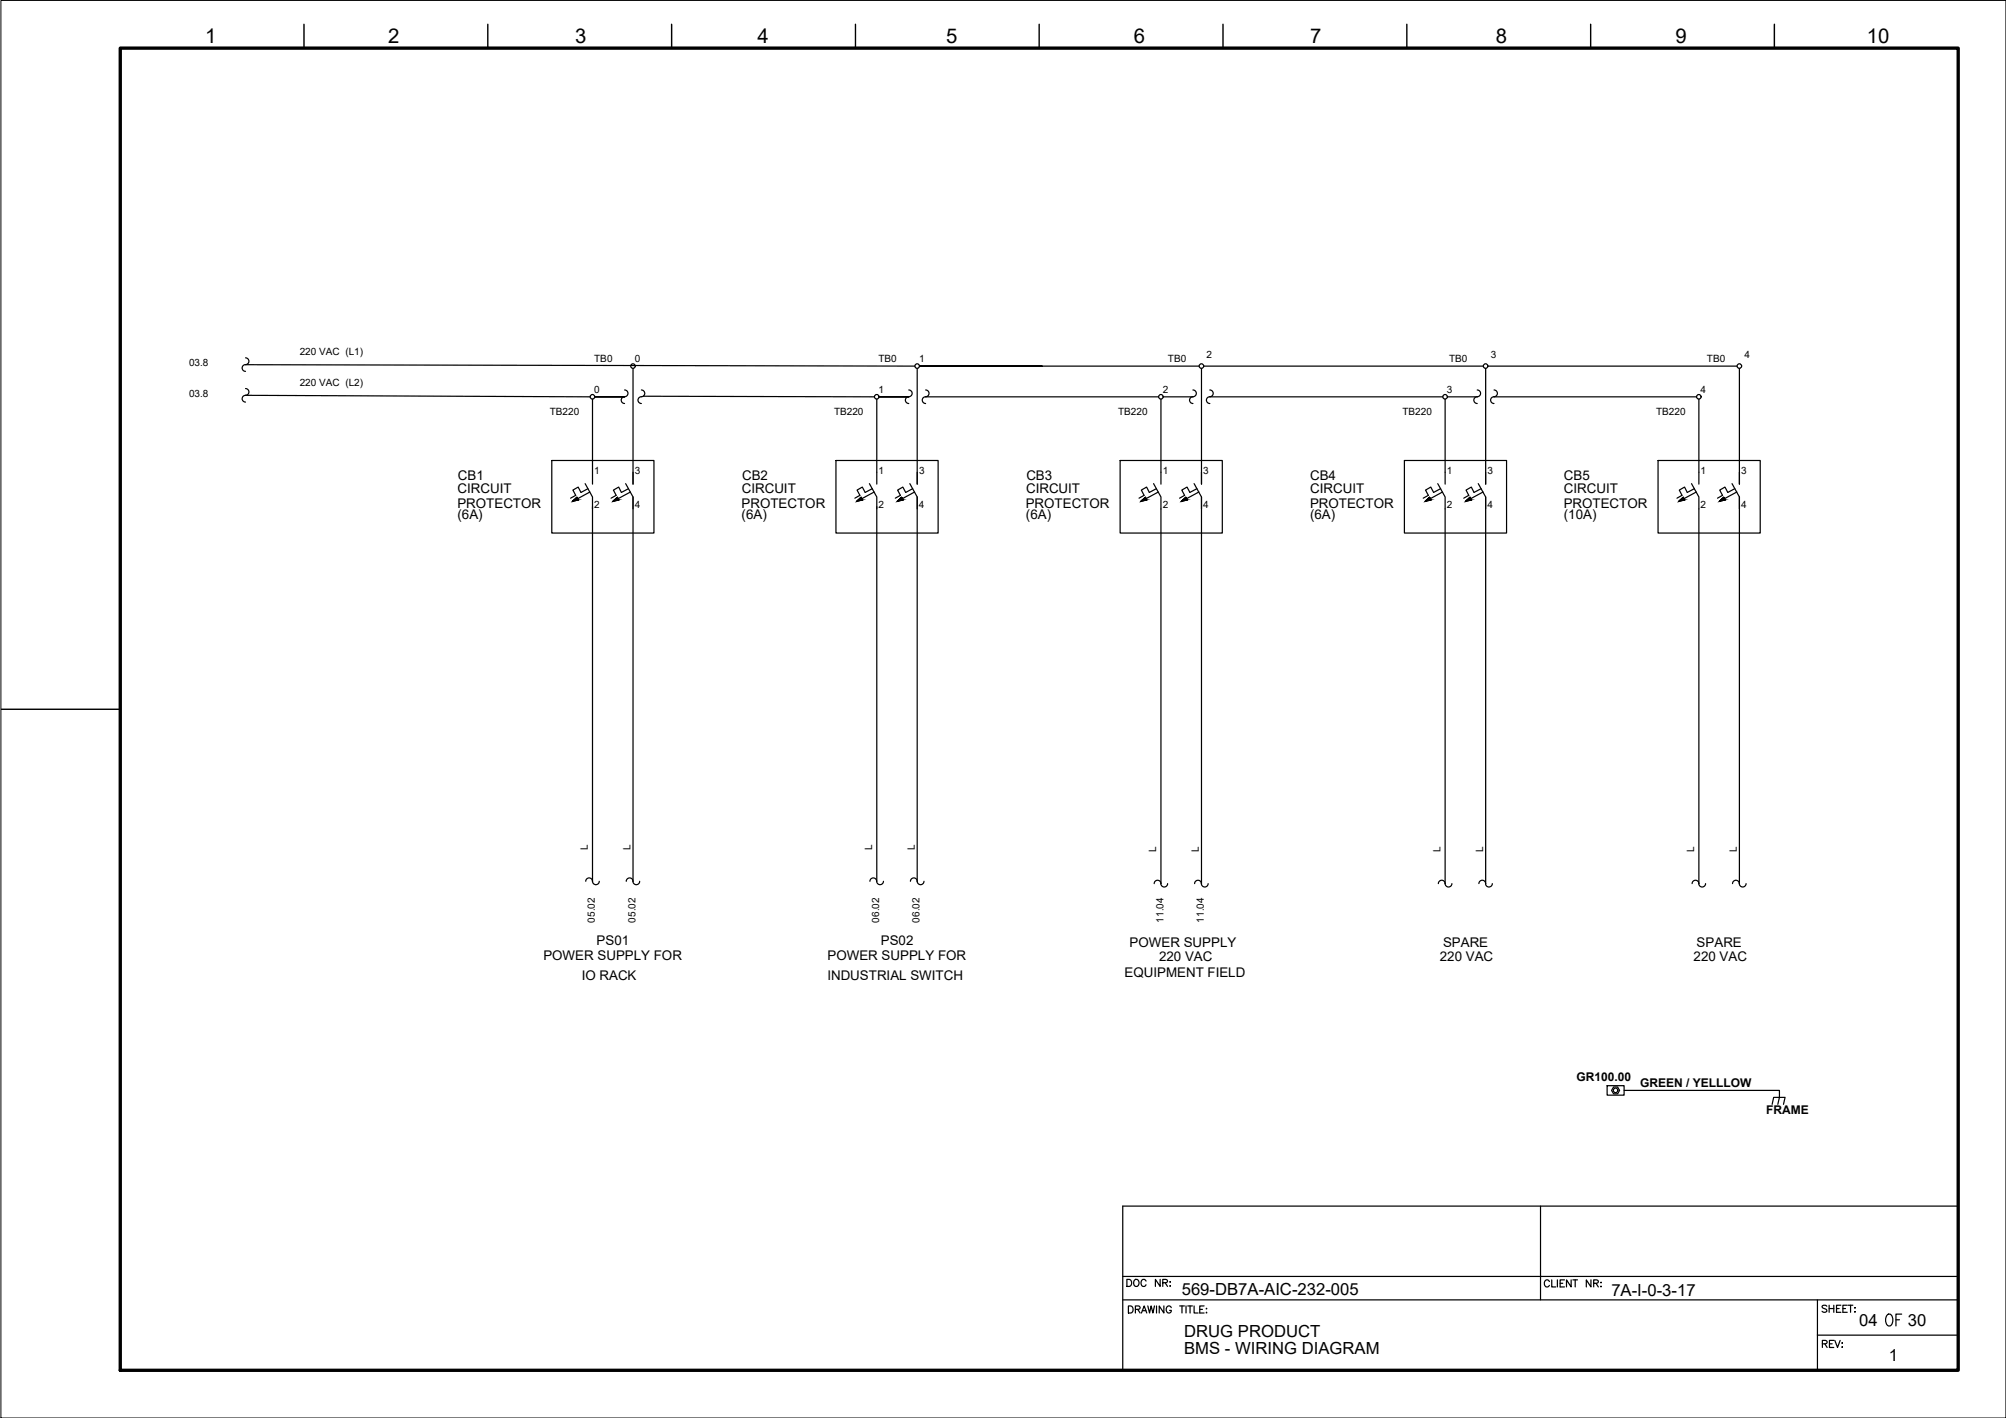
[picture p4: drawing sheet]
<svg xmlns="http://www.w3.org/2000/svg" width="420mm" height="297mm" viewBox="0 0 420 297" stroke-linecap="round" stroke-linejoin="round" font-family="sans-serif">
<!-- layer: G-TTLB-TTLB -->
<path d="M25.2 10.1h384.9v276.9h-384.9z" fill="none" stroke="#000" stroke-width=".7"/>
<!-- layer: G-TTLB-INDX -->
<path d="M63.7 5.1v5M102.2 5.1v5M140.7 5.1v5M179.2 5.1v5M217.7 5.1v5M256.2 5.1v5M294.7 5.1v5M333.2 5.1v5M371.6 5.1v5M.2 148.6h25" fill="none" stroke="#000" stroke-width=".3"/>
<!-- layer: LGSP IA4$0$LG_PLOT -->
<path d="M322.7 252.7v19.6M235.2 267.4h174.9M235.2 272.3h174.9M380.7 279.7h29.4M380.7 272.3v14.7M235.2 287h174.9" fill="none" stroke="#000" stroke-width=".25"/>
<!-- layer: LG_PLOT -->
<g fill="none" stroke="#000" stroke-width=".25">
<path d="M410.1 252.7h-174.9v34.3M236 268h.5a.78 .78 0 0 1 .5 .7 .78 .78 0 0 1-.5 .8h-.5zM236.3 273.6h.5a.8 .8 0 0 1 .5 .7 .8 .8 0 0 1-.5 .7h-.5zM237.6 268.2a.68 .68 0 0 1 .9 .1 .68 .68 0 0 1-.1 1 .68 .68 0 0 1-.9-.1 .68 .68 0 0 1 .1-1zM237.8 274.3l.9-.1 .1-.3-.4-.3h-.6v1.4M238.3 274.3l.5 .7M239.1 275l.5-1.4 .6 1.4M239.3 274.6h.7M240 268.4a.53 .53 0 0 0-.6-.4 .53 .53 0 0 0-.4 .6 .6 .6 0 0 0 .2 .8 .6 .6 0 0 0 .8-.1v-.2M240.4 273.6l.4 1.4 .3-1.4 .4 1.4 .3-1.4M242.2 273.6v1.4M243 268v1.5l-1-1.5v1.5"/>
<path d="M243.5 268.7l.9-.1 .1-.3-.3-.3h-.7v1.5M243.8 273.6v1.4l-1-1.4v1.4M244 268.7l.5 .8M245.1 268.5v.1zM245.1 269.3v.2zM245.3 273.9a.54 .54 0 0 0-.6-.3 .54 .54 0 0 0-.4 .5v.4a.53 .53 0 0 0 .5 .6 .53 .53 0 0 0 .5-.6h-.3M247.1 273.6h1M247.6 273.6v1.4M248.4 273.6v1.4M248.8 273.6h.9M249.3 273.6v1.4M250.1 273.6v1.4h.9"/>
<path d="M251.3 274.3h.6M252.2 273.6h-.9v1.4h.9M252.6 274.1h.2zM252.7 274.9v.1zM324.5 268.5a.54 .54 0 0 0-.6-.4 .54 .54 0 0 0-.4 .6v.3a.55 .55 0 0 0 .4 .6 .55 .55 0 0 0 .6-.4M325 268.1v1.5h.9M326.2 268.1v1.5M326.8 268.8h.5M327.7 268.1h-.9v1.5h.9M329.1 268.1v1.5l-1-1.5v1.5M329.4 268.1h1M329.9 268.1v1.5"/>
<path d="M333.2 268.1v1.5l-.9-1.5v1.5M333.8 268.8l.8-.1 .2-.2-.1-.2-.9-.2v1.5M334.3 268.8l.5 .8M335.3 268.7h.1zM335.3 269.5h.1zM382.6 273.6l-.3-.2-.7 .2 .2 .4 .7 .3 .1 .4a.66 .66 0 0 1-1 0M383.1 273.4v1.5M383.1 274.1h1M384.1 273.4v1.5M384.7 274.1h.5M385.6 273.4h-.9v1.5h.9M386 274.1h.5"/>
<path d="M386.9 273.4h-.9v1.5h.9M387.1 273.4h1M387.6 273.4v1.5M388.5 274.8h.1zM388.5 273.9v.2zM381.7 281.5l.8-.1 .2-.2-.1-.3-.9-.1v1.5M382.2 281.5l.5 .8M383.2 281.5h.6M384.1 280.8h-.9v1.5h.9M384.3 280.8l.6 1.5 .5-1.5M385.8 282.2h.1zM385.8 281.3v.1z"/>
</g>
<!-- layer: I_TABS -->
<g fill="none" stroke="#000" stroke-width=".25">
<path d="M51.4 75a.76 .76 0 0 1 .7 .9 .76 .76 0 0 1-1 .5 .71 .71 0 0 0-.4 .8 .71 .71 0 0 0 .7 .6M132.6 77.2v24.2M192.1 77.2v24.2M218.3 76.7h-25.7h58.6M251.7 77.2v24.2M252.1 76.7h58.6M311.2 77.2v24.2M311.7 76.7h52.1M364.3 77.2v24.2M51.4 81.4a.71 .71 0 0 1 .7 .7 .71 .71 0 0 1-.7 .7M51.4 82.8a.71 .71 0 0 0-.7 .7 .71 .71 0 0 0 .7 .7M51.4 82.8l72.2 .3"/>
<path d="M124.1 83.6v15.3M130.8 81.7a.76 .76 0 0 1 .7 .9 .76 .76 0 0 1-1 .6 .71 .71 0 0 0-.4 .8 .71 .71 0 0 0 .7 .5M130.8 83.1h-6.2h6.2M134.3 81.7a.76 .76 0 0 1 .7 .9 .76 .76 0 0 1-.9 .6 .71 .71 0 0 0-.5 .8 .71 .71 0 0 0 .7 .5M183.6 83.6v15.3M190.3 81.7a.76 .76 0 0 1 .7 .9 .76 .76 0 0 1-.9 .6 .71 .71 0 0 0-.5 .8 .71 .71 0 0 0 .7 .5M190.4 83.1h-6.3h6.3M193.9 81.7a.76 .76 0 0 1 .7 .9 .76 .76 0 0 1-1 .6 .71 .71 0 0 0-.4 .8 .71 .71 0 0 0 .7 .5M193.9 83.1h48.8M243.2 83.6v15.3M243.6 83.1h6.3M249.9 81.7a.76 .76 0 0 1 .7 .9 .76 .76 0 0 1-1 .6 .71 .71 0 0 0-.4 .8 .71 .71 0 0 0 .7 .5"/>
<path d="M253.4 81.7a.76 .76 0 0 1 .7 .9 .76 .76 0 0 1-1 .6 .71 .71 0 0 0-.4 .8 .71 .71 0 0 0 .7 .5M253.4 83.1h48.8M302.7 83.6v15.3M303.2 83.1h6.2M309.4 81.7a.76 .76 0 0 1 .7 .9 .76 .76 0 0 1-1 .6 .71 .71 0 0 0-.4 .8 .71 .71 0 0 0 .7 .5M312.9 81.7a.76 .76 0 0 1 .7 .9 .76 .76 0 0 1-1 .6 .71 .71 0 0 0-.4 .8 .71 .71 0 0 0 .7 .5M312.9 83.1h42.4M355.8 83.6v15.3M124.1 106.1v78.5M132.6 104.1v80.5M183.6 106.1v78.5M192.1 104.1v80.5"/>
<path d="M243.2 106.6v78.5a.71 .71 0 0 0-.7-.7 .71 .71 0 0 0-.8 .7M251.7 104.1v81M302.7 106.6v78.5M311.2 104.1v81a.71 .71 0 0 0-.7-.7 .71 .71 0 0 0-.7 .7M355.8 106.6v78.5a.71 .71 0 0 0-.7-.7 .71 .71 0 0 0-.7 .7M364.3 104.1v81M122.7 184.6a.71 .71 0 0 1 .7-.7 .71 .71 0 0 1 .7 .7M124.1 184.6a.71 .71 0 0 0 .7 .7 .71 .71 0 0 0 .7-.7M131.2 184.6a.71 .71 0 0 1 .7-.7 .71 .71 0 0 1 .7 .7M132.6 184.6a.71 .71 0 0 0 .7 .7 .71 .71 0 0 0 .7-.7M182.2 184.6a.71 .71 0 0 1 .7-.7 .71 .71 0 0 1 .7 .7M183.6 184.6a.71 .71 0 0 0 .7 .7 .71 .71 0 0 0 .7-.7"/>
<path d="M190.7 184.6a.71 .71 0 0 1 .7-.7 .71 .71 0 0 1 .7 .7M192.1 184.6a.71 .71 0 0 0 .7 .7 .71 .71 0 0 0 .7-.7M243.1 185.1a.71 .71 0 0 0 .8 .7 .71 .71 0 0 0 .7-.7M250.2 185.1a.71 .71 0 0 1 .7-.7 .71 .71 0 0 1 .7 .7M251.6 185.1a.71 .71 0 0 0 .7 .7 .71 .71 0 0 0 .7-.7M301.3 185.1a.71 .71 0 0 1 .7-.7 .71 .71 0 0 1 .7 .7M302.7 185.1a.71 .71 0 0 0 .7 .7 .71 .71 0 0 0 .7-.7M311.2 185.1a.71 .71 0 0 0 .7 .7 .71 .71 0 0 0 .7-.7M355.8 185.1a.71 .71 0 0 0 .7 .7 .71 .71 0 0 0 .7-.7M362.9 185.1a.76 .76 0 0 1 .9-.7 .76 .76 0 0 1 .6 1 .71 .71 0 0 0 .7 .4 .71 .71 0 0 0 .6-.7"/>
</g>
<!-- layer: EI-CTRL -->
<g fill="none" stroke="#000" stroke-width=".25">
<circle cx="132.6" cy="76.7" r=".48"/>
<circle cx="192.1" cy="76.7" r=".48"/>
<circle cx="251.6" cy="76.7" r=".48"/>
<circle cx="311.2" cy="76.7" r=".48"/>
<circle cx="364.3" cy="76.7" r=".48"/>
<circle cx="124.1" cy="83.1" r=".48"/>
<circle cx="183.6" cy="83.1" r=".48"/>
<circle cx="243.2" cy="83.1" r=".48"/>
<circle cx="302.7" cy="83.1" r=".48"/>
<circle cx="355.8" cy="83.1" r=".48"/>
</g>
<!-- layer: 0 -->
<g fill="none" stroke="#000" stroke-width=".25">
<path d="M51.4 76.4l140.2 .3M134.7 83l48.5 .1M336.6 227.4h3.6v2h-3.6zM338 227.7h.8l.4 .7-.4 .7h-.8l-.5-.7zM340.2 228.4h32.5v1.5l-.3 1.4M371.2 231.3l.3-1.4h2.4l-.4 1.4"/>
<circle cx="338.4" cy="228.4" r=".48"/>
</g>
<!-- layer: I_El_CTRL -->
<g fill="none" stroke="#000" stroke-width=".25">
<path d="M124.1 98.9v2.5M132.6 98.9v2.5M183.6 98.9v2.5M192.1 98.9v2.5M243.2 98.9v2.5M251.7 98.9v2.5M302.7 98.9v2.5M311.2 98.9v2.5M355.8 98.9v2.5M364.3 98.9v2.5M121.1 104.7l-.3-.5-.9 .9 .9-.9 .3 .5-1.2 .4M122.6 101.3l1.5 2.8v2.5"/>
<path d="M123.1 102.4l-1.4 .8-.6-1.2-1.1 .7 .6 1.1-1.1 .6M123.5 103.1l-2.5 1.4M129.6 104.7l-.3-.5-.9 .9 .9-.9 .3 .5-1.2 .4M131 101.3l1.6 2.8v2.5M131.6 102.4l-1.4 .8-.6-1.2-1.1 .7 .6 1.1-1.1 .6M132 103.1l-2.5 1.4M180.7 104.7l-.3-.5-1 .9 1-.9 .3 .5-1.3 .4M182.1 101.3l1.5 2.8v2.5M182.7 102.4l-1.5 .8-.6-1.2-1.1 .7 .6 1.1-1.1 .6M183.1 103.1l-2.6 1.4M189.1 104.7l-.3-.5-.9 .9 .9-.9 .3 .5-1.2 .4M190.6 101.3l1.5 2.8v2.5"/>
<path d="M191.2 102.4l-1.5 .8-.6-1.2-1.1 .7 .6 1.1-1.1 .6M191.6 103.1l-2.6 1.4M240.2 104.7l-.3-.5-1 .9 1-.9 .3 .5-1.3 .4M241.6 101.3l1.6 2.8v2.5M242.2 102.4l-1.5 .8-.5-1.2-1.1 .7 .5 1.1-1 .6M242.6 103.1l-2.6 1.4M248.7 104.7l-.3-.5-1 .9 1-.9 .3 .5-1.3 .4M250.1 101.3l1.6 2.8v2.5M250.7 102.4l-1.5 .8-.6-1.2-1.1 .7 .6 1.1-1 .6M251.1 103.1l-2.6 1.4M299.7 104.7l-.3-.5-.9 .9 .9-.9 .3 .5-1.2 .4M301.1 101.3l1.6 2.8v2.5"/>
<path d="M301.7 102.4l-1.4 .8-.6-1.2-1.1 .7 .6 1.1-1.1 .6M302.1 103.1l-2.5 1.4M308.2 104.7l-.3-.5-1 .9 1-.9 .3 .5-1.3 .4M309.6 101.3l1.6 2.8v2.5M310.2 102.4l-1.5 .8-.5-1.2-1.1 .7 .5 1.1-1 .6M310.6 103.1l-2.6 1.4M352.8 104.7l-.2-.5-1 .9 1-.9 .2 .5-1.2 .4M354.3 101.3l1.5 2.8v2.5M354.9 102.4l-1.5 .8-.6-1.2-1.1 .7 .6 1.1-1.1 .6M355.3 103.1l-2.6 1.4M361.3 104.7l-.3-.5-.9 .9 .9-.9 .3 .5-1.2 .4M362.8 101.3l1.5 2.8v2.5"/>
<path d="M363.3 102.4l-1.4 .8-.6-1.2-1.1 .7 .6 1.1-1.1 .6M363.8 103.1l-2.6 1.4"/>
</g>
<g fill="#000" stroke="#000" stroke-width=".21">
<path d="M120.2 104.7l.6-.5 .3 .5zM119.9 105.1l1.2-.4h-.9z"/>
<path d="M128.7 104.7l.6-.5 .3 .5zM128.4 105.1l1.2-.4h-.9z"/>
<path d="M179.8 104.7l.6-.5 .3 .5zM179.4 105.1l1.3-.4h-.9z"/>
<path d="M188.3 104.7l.5-.5 .3 .5zM187.9 105.1l1.2-.4h-.8z"/>
<path d="M239.3 104.7l.6-.5 .3 .5zM238.9 105.1l1.3-.4h-.9z"/>
<path d="M247.8 104.7l.6-.5 .3 .5zM247.4 105.1l1.3-.4h-.9z"/>
<path d="M298.8 104.7l.6-.5 .3 .5zM298.5 105.1l1.2-.4h-.9z"/>
<path d="M307.3 104.7l.6-.5 .3 .5zM306.9 105.1l1.3-.4h-.9z"/>
<path d="M352 104.7l.6-.5 .2 .5zM351.6 105.1l1.2-.4h-.8z"/>
<path d="M360.4 104.7l.6-.5 .3 .5zM360.1 105.1l1.2-.4h-.9z"/>
</g>
<!-- layer: I_DATA -->
<path d="M115.6 96.5h21.4v15.2h-21.4zM175.1 96.5h21.4v15.2h-21.4zM234.6 96.5h21.4v15.2h-21.4zM294.2 96.5h21.4v15.2h-21.4zM347.3 96.5h21.4v15.2h-21.4z" fill="none" stroke="#000" stroke-width=".25"/>
<!-- layer: 0 -->
<path d="M.2 .1h419.9v296.9h-419.9z" fill="none" stroke="#000" stroke-width=".21"/>
<text font-size="5.7" x="394.1" y="279">OF</text>
<g font-size="4.3">
<text x="42.9" y="9">1</text>
<text x="81.3" y="9">2</text>
<text x="120.5" y="9">3</text>
<text x="158.7" y="9">4</text>
<text x="198.2" y="9">5</text>
<text x="237.5" y="9">6</text>
<text x="274.4" y="9">7</text>
<text x="313.3" y="9">8</text>
<text x="350.9" y="9">9</text>
<text x="391" y="9">10</text>
</g>
<g font-size="3.5">
<text x="247.5" y="271.3">569-DB7A-AIC-232-005</text>
<text x="337.5" y="271.4">7A-I-0-3-17</text>
<text x="248" y="280.1">DRUG PRODUCT</text>
<text x="389.4" y="277.7">04</text>
<text x="399.6" y="277.7">30</text>
<text x="248" y="283.7">BMS - WIRING DIAGRAM</text>
<text x="395.6" y="285">1</text>
</g>
<g font-size="2.8">
<text x="95.9" y="100.5">CB1</text>
<text x="155.4" y="100.5">CB2</text>
<text x="215" y="100.5">CB3</text>
<text x="274.4" y="100.5">CB4</text>
<text x="327.6" y="100.5">CB5</text>
<text x="95.8" y="106.4">PROTECTOR</text>
<text x="95.8" y="103.2">CIRCUIT</text>
<text x="155.3" y="106.4">PROTECTOR</text>
<text x="155.4" y="103.2">CIRCUIT</text>
<text x="214.8" y="106.4">PROTECTOR</text>
<text x="214.9" y="103.2">CIRCUIT</text>
<text x="274.4" y="106.4">PROTECTOR</text>
<text x="274.4" y="103.2">CIRCUIT</text>
<text x="327.5" y="106.4">PROTECTOR</text>
<text x="327.6" y="103.2">CIRCUIT</text>
<text x="95.8" y="108.7">(6A)</text>
<text x="155.3" y="108.7">(6A)</text>
<text x="214.9" y="108.7">(6A)</text>
<text x="274.4" y="108.7">(6A)</text>
<text x="327.6" y="108.7">(10A)</text>
<text x="125" y="197.9">PS01</text>
<text x="184.5" y="197.9">PS02</text>
<text x="113.8" y="201">POWER SUPPLY FOR</text>
<text x="173.3" y="201">POWER SUPPLY FOR</text>
<text x="236.6" y="198.4">POWER SUPPLY</text>
<text x="242.8" y="201.3">220 VAC</text>
<text x="301.6" y="201.3">220 VAC</text>
<text x="302.2" y="198.4">SPARE</text>
<text x="354.7" y="201.3">220 VAC</text>
<text x="355.4" y="198.4">SPARE</text>
<text x="121.8" y="205.4">IO RACK</text>
<text x="173.3" y="205.4">INDUSTRIAL SWITCH</text>
<text x="235.5" y="204.7">EQUIPMENT FIELD</text>
</g>
<g font-size="2.5">
<text x="330.2" y="226.5">GR100.00</text>
<text x="343.6" y="227.8">GREEN / YELLLOW</text>
<text x="369.9" y="233.5">FRAME</text>
</g>
<g font-size="2.1">
<text x="39.6" y="76.8">03.8</text>
<text x="62.8" y="74.4">220 VAC (L1)</text>
<text x="124.5" y="75.7">TB0</text>
<text x="132.9" y="75.7">0</text>
<text x="184" y="75.7">TB0</text>
<text x="192.5" y="75.7">1</text>
<text x="244.6" y="75.7">TB0</text>
<text x="252.7" y="75.1">2</text>
<text x="303.5" y="75.7">TB0</text>
<text x="312.2" y="75.1">3</text>
<text x="357.5" y="75.7">TB0</text>
<text x="365.4" y="75.1">4</text>
<text x="39.6" y="83.2">03.8</text>
<text x="62.8" y="80.8">220 VAC (L2)</text>
<text x="124.5" y="82.3">0</text>
<text x="184" y="82.3">1</text>
<text x="243.5" y="82.3">2</text>
<text x="303.1" y="82.3">3</text>
<text x="356.2" y="82.3">4</text>
<text x="115.2" y="87">TB220</text>
<text x="174.7" y="87">TB220</text>
<text x="234.2" y="87">TB220</text>
<text x="293.8" y="87">TB220</text>
<text x="346.9" y="87">TB220</text>
<text x="124.5" y="99.4">1</text>
<text x="132.9" y="99.4">3</text>
<text x="184" y="99.4">1</text>
<text x="192.5" y="99.4">3</text>
<text x="243.5" y="99.4">1</text>
<text x="252" y="99.4">3</text>
<text x="303.1" y="99.4">1</text>
<text x="311.5" y="99.4">3</text>
<text x="356.2" y="99.4">1</text>
<text x="364.7" y="99.4">3</text>
<text x="124.5" y="106.4">2</text>
<text x="132.9" y="106.4">4</text>
<text x="184" y="106.4">2</text>
<text x="192.5" y="106.4">4</text>
<text x="243.5" y="106.4">2</text>
<text x="252" y="106.4">4</text>
<text x="303" y="106.4">2</text>
<text x="311.5" y="106.4">4</text>
<text x="356.2" y="106.4">2</text>
<text x="364.7" y="106.4">4</text>
<text x="123.1" y="178.1" transform="rotate(-90 123.1 178.1)">L</text>
<text x="132" y="178.1" transform="rotate(-90 132 178.1)">L</text>
<text x="182.6" y="178.1" transform="rotate(-90 182.6 178.1)">L</text>
<text x="191.6" y="178.1" transform="rotate(-90 191.6 178.1)">L</text>
<text x="242.2" y="178.6" transform="rotate(-90 242.2 178.6)">L</text>
<text x="251.1" y="178.6" transform="rotate(-90 251.1 178.6)">L</text>
<text x="301.7" y="178.6" transform="rotate(-90 301.7 178.6)">L</text>
<text x="310.6" y="178.6" transform="rotate(-90 310.6 178.6)">L</text>
<text x="354.8" y="178.6" transform="rotate(-90 354.8 178.6)">L</text>
<text x="363.8" y="178.6" transform="rotate(-90 363.8 178.6)">L</text>
<text x="124.6" y="193.3" transform="rotate(-90 124.6 193.3)">05.02</text>
<text x="133.1" y="193.3" transform="rotate(-90 133.1 193.3)">05.02</text>
<text x="184.1" y="193.3" transform="rotate(-90 184.1 193.3)">06.02</text>
<text x="192.6" y="193.3" transform="rotate(-90 192.6 193.3)">06.02</text>
<text x="243.7" y="193.3" transform="rotate(-90 243.7 193.3)">11.04</text>
<text x="252.1" y="193.3" transform="rotate(-90 252.1 193.3)">11.04</text>
</g>
</svg>
